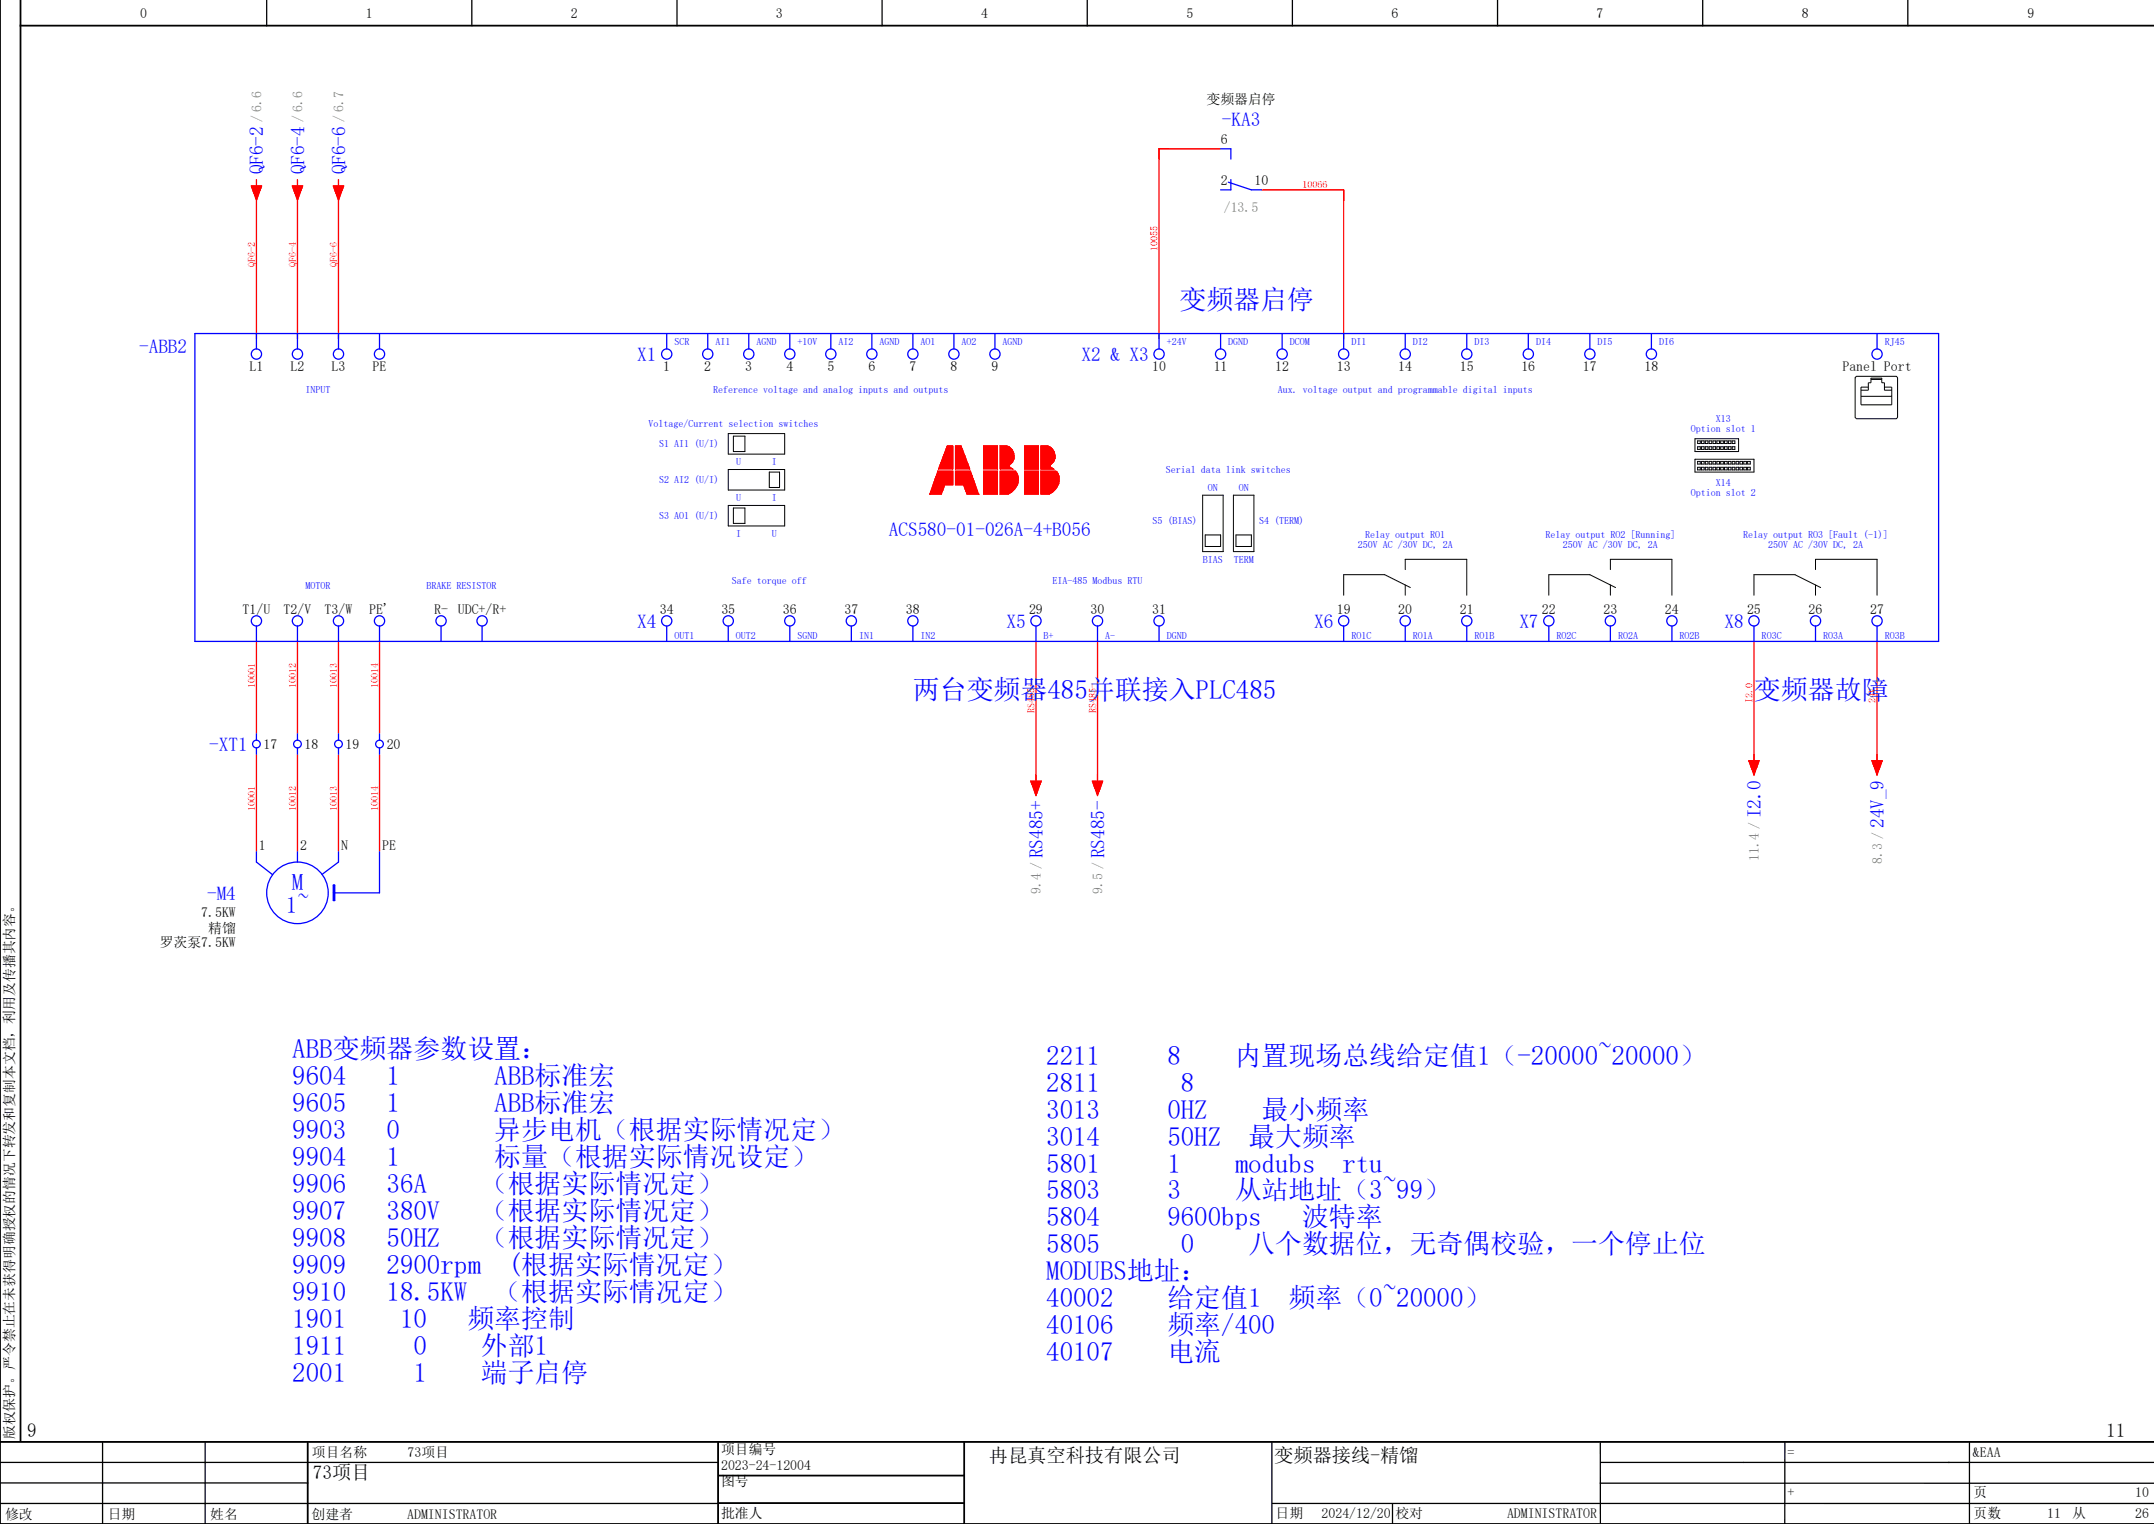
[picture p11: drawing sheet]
<svg xmlns="http://www.w3.org/2000/svg" width="420mm" height="297mm" viewBox="0 0 420 297" stroke-linecap="round" stroke-linejoin="round" font-family="sans-serif">
<g fill="none" stroke="#000" stroke-width=".25">
<path d="M52 0v5M92 0v5M132 0v5M172 0v5M212 0v5M252 0v5M292 0v5M332 0v5M372 0v5M0 293h140M0 285h140M0 289h60"/>
<path d="M20 281v16M40 281v16M248 281.1v15.9M248.1 293h171.9M271.5 293v4M312 281.2l.1 15.5M312 289l107.9 .1M348 281v15.9M384 281.2v15.6M420 285h-108"/>
</g>
<path d="M4 0v281M0 0v297h420M4 5h416M0 281h420M60 281v16M140 287.6h48M140 281v15.8M140.1 292.9h47.9M188 281v16" fill="none" stroke="#000" stroke-width=".35"/>
<g fill="none" stroke="#f00" stroke-width=".25">
<path d="M49 36.3h2l-1 2.7zM50 35v1.3M50 38v28M57 36.3h2l-1 2.7zM58 35v1.3M58 38v28M65 36.3h2l-1 2.7zM66 35v1.3M66 38v28M238 29h-12v37M246 37h16v29M50 125v18"/>
<path d="M58 125v18M66 125v18M74 125v18M202 125v28M214 125v28M342 125v24M366 125v24M50 147v19M58 147v19M66 147v19M74 147v19M201 152.3h2l-1 2.7z"/>
<path d="M213 152.3h2l-1 2.7zM341 148.2h2l-1 2.8zM365 148.2h2l-1 2.8z"/>
</g>
<g fill="none" stroke="#000" stroke-width=".19">
<path d="M361.7 73.6l.3-.3h7.7l.3 .3v7.8l-.3 .2h-7.7l-.3-.2zM362.9 76h1.4v-1.4h.5v-.9h2.1v.9h.5v1.4h1.5M362.9 77.2h6M364.3 75.4h-1.4v3.5h6v-3.5h-1.5M364.8 73.9h2.1M142 84.5h11v4h-11zM142 91.5h11v4h-11zM142 98.5h11v4h-11zM143 85h2.2v3h-2.2zM143 99h2.2v3h-2.2zM150 92h2v3h-2zM234.5 96.5h4v11h-4z"/>
<path d="M240.5 96.5h4v11h-4zM330.5 85.5h8.5v2.5h-8.5zM330.5 89.5h11.5v2.5h-11.5zM331 89.9h.5v.5h-.5zM331 91.1h.5v.5h-.5zM331 85.9h.5v.5h-.5zM331 87.1h.5v.5h-.5zM331.8 89.9h.5v.5h-.5zM331.8 91.1h.5v.5h-.5zM331.8 85.9h.5v.5h-.5zM331.8 87.1h.5v.5h-.5zM332.5 89.9h.5v.5h-.5z"/>
<path d="M332.5 91.1h.5v.5h-.5zM332.5 85.9h.5v.5h-.5zM332.5 87.1h.5v.5h-.5zM333.3 89.9h.5v.5h-.5zM333.3 91.1h.5v.5h-.5zM333.3 85.9h.5v.5h-.5zM333.3 87.1h.5v.5h-.5zM334 89.9h.5v.5h-.5zM334 91.1h.5v.5h-.5zM334 85.9h.5v.5h-.5zM334 87.1h.5v.5h-.5zM334.8 89.9h.5v.5h-.5z"/>
<path d="M334.8 91.1h.5v.5h-.5zM334.8 85.9h.5v.5h-.5zM334.8 87.1h.5v.5h-.5zM335.5 89.9h.5v.5h-.5zM335.5 91.1h.5v.5h-.5zM335.5 85.9h.5v.5h-.5zM335.5 87.1h.5v.5h-.5zM336.3 89.9h.5v.5h-.5zM336.3 91.1h.5v.5h-.5zM336.3 85.9h.5v.5h-.5zM336.3 87.1h.5v.5h-.5zM337 89.9h.5v.5h-.5z"/>
<path d="M337 91.1h.5v.5h-.5zM337 85.9h.5v.5h-.5zM337 87.1h.5v.5h-.5zM337.8 89.9h.5v.5h-.5zM337.8 91.1h.5v.5h-.5zM337.8 85.9h.5v.5h-.5zM337.8 87.1h.5v.5h-.5zM338.5 89.9h.5v.5h-.5zM338.5 91.1h.5v.5h-.5zM339.3 89.9h.5v.5h-.5zM339.3 91.1h.5v.5h-.5zM340 89.9h.5v.5h-.5z"/>
<path d="M340 91.1h.5v.5h-.5zM340.8 89.9h.5v.5h-.5zM340.8 91.1h.5v.5h-.5zM235 104.3h3v2.2h-3zM241 104.3h3v2.2h-3zM274 111v-2h12v7M274 114v2M275 114.5l-5-2.5h-8v4M314 111v-2h12v7M314 114v2M315 114.5l-5-2.5h-8v4M354 111v-2h12v7"/>
<path d="M354 114v2M355 114.5l-5-2.5h-8v4"/>
</g>
<g fill="none" stroke="#00f" stroke-width=".25">
<path d="M238 29h2v2M239.5 35.5l4.5 1.5h2M240 35v2h-2M38 65h340v60h-340zM50 65v3M58 65v3M66 65v3M74 65v3M130 65v3M138 65v3M146 65v3M154 65v3"/>
<path d="M162 65v3M170 65v3M178 65v3M186 65v3M194 65v3M226 65v3M238 65v3M250 65v3M262 65v3M274 65v3M286 65v3M298 65v3"/>
<path d="M310 65v3M322 65v3M366 65v3M50 122v3M58 122v3M66 122v3M74 122v3M86 122v3M94 122v3M130 122v3M142 122v3M154 122v3"/>
<path d="M166 122v3M178 122v3M202 122v3M214 122v3M226 122v3M262 122v3M274 122v3M286 122v3M302 122v3M314 122v3M326 122v3M342 122v3"/>
<path d="M354 122v3M366 122v3M50 143v1.3M50 145.8v1.2M58 143v1.3M58 145.8v1.2M66 143v1.3M66 145.8v1.2M74 143v1.3M74 145.8v1.2M50 166v2l3.2 2.5M58 166v2"/>
<path d="M65 172.5h.3v3h-.3zM66 166v2l-3.2 2.4M74 166v8h-9"/>
<circle cx="50" cy="69" r="1"/>
<circle cx="58" cy="69" r="1"/>
<circle cx="66" cy="69" r="1"/>
<circle cx="74" cy="69" r="1"/>
<circle cx="130" cy="69" r="1"/>
<circle cx="138" cy="69" r="1"/>
<circle cx="146" cy="69" r="1"/>
<circle cx="154" cy="69" r="1"/>
<circle cx="162" cy="69" r="1"/>
<circle cx="170" cy="69" r="1"/>
<circle cx="178" cy="69" r="1"/>
<circle cx="186" cy="69" r="1"/>
<circle cx="194" cy="69" r="1"/>
<circle cx="226" cy="69" r="1"/>
<circle cx="238" cy="69" r="1"/>
<circle cx="250" cy="69" r="1"/>
<circle cx="262" cy="69" r="1"/>
<circle cx="274" cy="69" r="1"/>
<circle cx="286" cy="69" r="1"/>
<circle cx="298" cy="69" r="1"/>
<circle cx="310" cy="69" r="1"/>
<circle cx="322" cy="69" r="1"/>
<circle cx="366" cy="69" r="1"/>
<circle cx="50" cy="121" r="1"/>
<circle cx="58" cy="121" r="1"/>
<circle cx="66" cy="121" r="1"/>
<circle cx="74" cy="121" r="1"/>
<circle cx="86" cy="121" r="1"/>
<circle cx="94" cy="121" r="1"/>
<circle cx="130" cy="121" r="1"/>
<circle cx="142" cy="121" r="1"/>
<circle cx="154" cy="121" r="1"/>
<circle cx="166" cy="121" r="1"/>
<circle cx="178" cy="121" r="1"/>
<circle cx="202" cy="121" r="1"/>
<circle cx="214" cy="121" r="1"/>
<circle cx="226" cy="121" r="1"/>
<circle cx="262" cy="121" r="1"/>
<circle cx="274" cy="121" r="1"/>
<circle cx="286" cy="121" r="1"/>
<circle cx="302" cy="121" r="1"/>
<circle cx="314" cy="121" r="1"/>
<circle cx="326" cy="121" r="1"/>
<circle cx="342" cy="121" r="1"/>
<circle cx="354" cy="121" r="1"/>
<circle cx="366" cy="121" r="1"/>
<circle cx="50" cy="145" r=".75"/>
<circle cx="58" cy="145" r=".75"/>
<circle cx="66" cy="145" r=".75"/>
<circle cx="74" cy="145" r=".75"/>
<circle cx="58" cy="174" r="6"/>
</g>
<g fill="#f00" stroke="#f00" stroke-width=".19">
<path d="M186.3 91.8h2.9l1.6 4.5h-2.3l-.6-1.8h-1.6z"/>
<path d="M184.7 86.9h1.1v4.5h-2.8z"/>
<path d="M191.8 91.8h2.7v4.5h-2.7z"/>
<path d="M191.8 86.9h2.7v4.5h-2.7z"/>
<path d="M195 91.8h2.9a2.82 2.82 0 0 1 .2 3.3 2.82 2.82 0 0 1-3.1 1.2z"/>
<path d="M195 86.9h1.4a2.07 2.07 0 0 1 .4 3.6v.5l.7 .4h-2.5z"/>
<path d="M186.3 86.9h1.1l1.7 4.5h-2.8z"/>
<path d="M203 91.8h2.9a2.82 2.82 0 0 1 .2 3.3 2.82 2.82 0 0 1-3.1 1.2z"/>
<path d="M199.8 91.8h2.7v4.5h-2.7z"/>
<path d="M199.8 86.9h2.7v4.5h-2.7z"/>
<path d="M203 86.9h1.3a2.07 2.07 0 0 1 .5 3.7v.4l.6 .4h-2.4z"/>
<path d="M182.9 91.8h2.9v2.7h-1.6l-.7 1.8h-2.2z"/>
<path d="M341 148.2h2l-1 2.8z"/>
<path d="M365 148.2h2l-1 2.8z"/>
<path d="M201 152.3h2l-1 2.7z"/>
<path d="M213 152.3h2l-1 2.7z"/>
<path d="M49 36.3h2l-1 2.7z"/>
<path d="M57 36.3h2l-1 2.7z"/>
<path d="M65 36.3h2l-1 2.7z"/>
</g>
<g fill="none" stroke="#f00" stroke-width=".19">
<path d="M181.3 96.3h.1M182.9 91.8h2.9v2.7h-1.6l-.7 1.8h-2.2zM184.7 86.9h1.1v4.5h-2.8zM186.3 91.8h2.9l1.6 4.5h-2.3l-.6-1.8h-1.6zM186.3 86.9h1.1l1.7 4.5h-2.8zM190.8 96.3h.1M191.8 91.8h2.7v4.5h-2.7zM191.8 86.9h2.7v4.5h-2.7zM195 91.8h2.9a2.82 2.82 0 0 1 .2 3.3 2.82 2.82 0 0 1-3.1 1.2zM195 86.9h1.4a2.07 2.07 0 0 1 .4 3.6v.5l.7 .4h-2.5zM199.8 91.8h2.7v4.5h-2.7zM199.8 86.9h2.7v4.5h-2.7z"/>
<path d="M203 91.8h2.9a2.82 2.82 0 0 1 .2 3.3 2.82 2.82 0 0 1-3.1 1.2zM203 86.9h1.3a2.07 2.07 0 0 1 .5 3.7v.4l.6 .4h-2.4z"/>
</g>
<path d="M65 172.5h.3v3h-.3z" fill="#00f" stroke="#00f" stroke-width=".19"/>
<g font-size="5.3" fill="#00f">
<text x="230" y="60.3">变频器启停</text>
<text x="178" y="136.3">两台变频器485并联接入PLC485</text>
<text x="342" y="136.3">变频器故障</text>
<text x="57" y="206.3">ABB变频器参数设置：</text>
<text x="204" y="207.5">2211</text>
<text x="227.6" y="207.5">8</text>
<text x="240.8" y="207.5">内置现场总线给定值1（-20000~20000）</text>
<text x="57" y="211.5">9604</text>
<text x="75.4" y="211.5">1</text>
<text x="96.4" y="211.5">ABB标准宏</text>
<text x="204" y="212.8">2811</text>
<text x="230.3" y="212.8">8</text>
<text x="57" y="216.8">9605</text>
<text x="75.4" y="216.8">1</text>
<text x="96.4" y="216.8">ABB标准宏</text>
<text x="204" y="218">3013</text>
<text x="227.6" y="218">0HZ</text>
<text x="246" y="218">最小频率</text>
<text x="57" y="222">9903</text>
<text x="57" y="227.3">9904</text>
<text x="75.4" y="222">0</text>
<text x="75.4" y="227.3">1</text>
<text x="96.4" y="222">异步电机（根据实际情况定）</text>
<text x="96.4" y="227.3">标量（根据实际情况设定）</text>
<text x="204" y="223.3">3014</text>
<text x="227.6" y="223.3">50HZ</text>
<text x="243.4" y="223.3">最大频率</text>
<text x="57" y="232.5">9906</text>
<text x="75.4" y="232.5">36A</text>
<text x="93.8" y="232.5">（根据实际情况定）</text>
<text x="204" y="228.5">5801</text>
<text x="204" y="233.8">5803</text>
<text x="227.6" y="228.5">1</text>
<text x="227.6" y="233.8">3</text>
<text x="240.8" y="228.5">modubs</text>
<text x="240.8" y="233.8">从站地址（3~99）</text>
<text x="261.8" y="228.5">rtu</text>
<text x="57" y="237.8">9907</text>
<text x="75.4" y="237.8">380V</text>
<text x="93.8" y="237.8">（根据实际情况定）</text>
<text x="204" y="239">5804</text>
<text x="227.6" y="239">9600bps</text>
<text x="253.9" y="239">波特率</text>
<text x="57" y="243">9908</text>
<text x="75.4" y="243">50HZ</text>
<text x="93.8" y="243">（根据实际情况定）</text>
<text x="204" y="244.3">5805</text>
<text x="230.3" y="244.3">0</text>
<text x="243.4" y="244.3">八个数据位，无奇偶校验，一个停止位</text>
<text x="57" y="248.3">9909</text>
<text x="75.4" y="248.3">2900rpm</text>
<text x="99" y="248.3">(根据实际情况定）</text>
<text x="204" y="249.5">MODUBS地址：</text>
<text x="57" y="253.5">9910</text>
<text x="75.4" y="253.5">18.5KW</text>
<text x="96.4" y="253.5">（根据实际情况定）</text>
<text x="204" y="254.8">40002</text>
<text x="227.6" y="254.8">给定值1</text>
<text x="251.3" y="254.8">频率（0~20000）</text>
<text x="57" y="258.8">1901</text>
<text x="78" y="258.8">10</text>
<text x="91.1" y="258.8">频率控制</text>
<text x="204" y="260">40106</text>
<text x="227.6" y="260">频率/400</text>
<text x="57" y="264">1911</text>
<text x="57" y="269.3">2001</text>
<text x="80.6" y="264">0</text>
<text x="80.6" y="269.3">1</text>
<text x="93.8" y="264">外部1</text>
<text x="93.8" y="269.3">端子启停</text>
<text x="204" y="265.3">40107</text>
<text x="227.6" y="265.3">电流</text>
</g>
<g font-size="4.5" fill="#00f">
<text x="56.9" y="173.4">M</text>
<text x="55.8" y="177.9">1~</text>
</g>
<g font-size="3.7" fill="#00f">
<text x="238.2" y="24.5">-KA3</text>
<text x="51.3" y="34" transform="rotate(-90 51.3 34)">QF6-2</text>
<text x="59.3" y="34" transform="rotate(-90 59.3 34)">QF6-4</text>
<text x="67.3" y="34" transform="rotate(-90 67.3 34)">QF6-6</text>
<text x="27.1" y="68.7">-ABB2</text>
<text x="124.3" y="70.3">X1</text>
<text x="210.9" y="70.3">X2 &amp; X3</text>
<text x="173.3" y="104.5">ACS580-01-026A-4+B056</text>
<text x="124.3" y="122.3">X4</text>
<text x="196.2" y="122.3">X5</text>
<text x="256.3" y="122.3">X6</text>
<text x="296.3" y="122.3">X7</text>
<text x="336.3" y="122.3">X8</text>
<text x="40.8" y="146.3">-XT1</text>
<text x="343.3" y="159.5" transform="rotate(-90 343.3 159.5)">I2.0</text>
<text x="367.3" y="161.4" transform="rotate(-90 367.3 161.4)">24V_9</text>
<text x="203.3" y="167.3" transform="rotate(-90 203.3 167.3)">RS485+</text>
<text x="215.3" y="167.3" transform="rotate(-90 215.3 167.3)">RS485-</text>
<text x="40.4" y="175.3">-M4</text>
</g>
<g font-size="3.7">
<text x="5.3" y="280">9</text>
<text x="410.7" y="280">11</text>
<text x="192.8" y="285">冉昆真空科技有限公司</text>
<text x="248.5" y="284.9">变频器接线-精馏</text>
<text x="61" y="288.2">73项目</text>
</g>
<g font-size="2.7">
<text x="27.3" y="3.6">0</text>
<text x="71.3" y="3.6">1</text>
<text x="111.3" y="3.6">2</text>
<text x="151.3" y="3.6">3</text>
<text x="191.3" y="3.6">4</text>
<text x="231.3" y="3.6">5</text>
<text x="271.3" y="3.5">6</text>
<text x="311.3" y="3.5">7</text>
<text x="351.3" y="3.5">8</text>
<text x="395.3" y="3.5">9</text>
<text x="235.2" y="20.3">变频器启停</text>
<text x="238" y="28">6</text>
<text x="238" y="36">2</text>
<text x="244.6" y="36">10</text>
<text x="48.7" y="72.3">L1</text>
<text x="56.7" y="72.3">L2</text>
<text x="64.7" y="72.3">L3</text>
<text x="72.6" y="72.3">PE</text>
<text x="129.3" y="72.3">1</text>
<text x="137.3" y="72.3">2</text>
<text x="145.3" y="72.3">3</text>
<text x="153.3" y="72.3">4</text>
<text x="161.3" y="72.3">5</text>
<text x="169.3" y="72.3">6</text>
<text x="177.3" y="72.3">7</text>
<text x="185.3" y="72.3">8</text>
<text x="193.3" y="72.3">9</text>
<text x="224.6" y="72.3">10</text>
<text x="236.7" y="72.3">11</text>
<text x="248.7" y="72.3">12</text>
<text x="260.6" y="72.3">13</text>
<text x="272.6" y="72.3">14</text>
<text x="284.7" y="72.3">15</text>
<text x="296.7" y="72.3">16</text>
<text x="308.6" y="72.3">17</text>
<text x="320.6" y="72.3">18</text>
<text x="359.3" y="72.3">Panel Port</text>
<text x="47.3" y="119.6">T1/U</text>
<text x="55.3" y="119.6">T2/V</text>
<text x="63.3" y="119.6">T3/W</text>
<text x="72" y="119.6">PE'</text>
<text x="84.7" y="119.6">R-</text>
<text x="89.3" y="119.6">UDC+/R+</text>
<text x="128.6" y="119.6">34</text>
<text x="140.7" y="119.6">35</text>
<text x="152.7" y="119.6">36</text>
<text x="164.6" y="119.6">37</text>
<text x="176.6" y="119.6">38</text>
<text x="200.7" y="119.6">29</text>
<text x="212.6" y="119.6">30</text>
<text x="224.6" y="119.6">31</text>
<text x="260.6" y="119.6">19</text>
<text x="272.6" y="119.6">20</text>
<text x="284.7" y="119.6">21</text>
<text x="300.6" y="119.6">22</text>
<text x="312.7" y="119.6">23</text>
<text x="324.7" y="119.6">24</text>
<text x="340.6" y="119.6">25</text>
<text x="352.7" y="119.6">26</text>
<text x="364.6" y="119.6">27</text>
<text x="51.4" y="146">17</text>
<text x="59.4" y="146">18</text>
<text x="67.4" y="146">19</text>
<text x="75.4" y="146">20</text>
<text x="50.5" y="165.6">1</text>
<text x="58.5" y="165.6">2</text>
<text x="66.5" y="165.6">N</text>
<text x="74.5" y="165.6">PE</text>
<text x="39.3" y="178.6">7.5KW</text>
<text x="31.1" y="184.6">罗茨泵7.5KW</text>
<text x="40.6" y="181.9">精馏</text>
<text x="2.8" y="280.5" transform="rotate(-90 2.8 280.5)">版权保护。严令禁止在未获得明确授权的情况下转发和复制本文档，利用及传播其内容。</text>
<text x="60.8" y="284">项目名称</text>
<text x="79.5" y="284">73项目</text>
<text x="140.6" y="286.5">2023-24-12004</text>
<text x="140.6" y="283.4">项目编号</text>
<text x="348.5" y="284">=</text>
<text x="384.7" y="284">&amp;EAA</text>
<text x="140.6" y="289.7">图号</text>
<text x="348.5" y="291.8">+</text>
<text x="384.8" y="291.8">页</text>
<text x="416.3" y="291.8">10</text>
<text x="1" y="296">修改</text>
<text x="21" y="296">日期</text>
<text x="41" y="296">姓名</text>
<text x="60.8" y="296">创建者</text>
<text x="79.4" y="296">ADMINISTRATOR</text>
<text x="140.6" y="295.8">批准人</text>
<text x="248.7" y="295.8">日期</text>
<text x="257.7" y="295.8">2024/12/20</text>
<text x="272.1" y="295.8">校对</text>
<text x="293.9" y="295.8">ADMINISTRATOR</text>
<text x="384.8" y="295.8">页数</text>
<text x="399.2" y="295.8">11</text>
<text x="404" y="295.8">从</text>
<text x="416.3" y="295.8">26</text>
</g>
<g font-size="2.7" fill="#7ca552">
<text x="51" y="23.8" transform="rotate(-90 51 23.8)">/ 6.6</text>
<text x="59" y="23.8" transform="rotate(-90 59 23.8)">/ 6.6</text>
<text x="67" y="23.8" transform="rotate(-90 67 23.8)">/ 6.7</text>
<text x="238.6" y="41.3">/13.5</text>
<text x="343" y="167.8" transform="rotate(-90 343 167.8)">11.4 /</text>
<text x="367" y="168.3" transform="rotate(-90 367 168.3)">8.3 /</text>
<text x="203" y="174.2" transform="rotate(-90 203 174.2)">9.4 /</text>
<text x="215" y="174.2" transform="rotate(-90 215 174.2)">9.5 /</text>
</g>
<g font-size="2" fill="#f00">
<text x="254" y="36.7">10066</text>
<text x="49.7" y="52" transform="rotate(-90 49.7 52)">QF6-2</text>
<text x="57.7" y="52" transform="rotate(-90 57.7 52)">QF6-4</text>
<text x="65.7" y="52" transform="rotate(-90 65.7 52)">QF6-6</text>
<text x="225.7" y="49" transform="rotate(-90 225.7 49)">10055</text>
<text x="49.7" y="134" transform="rotate(-90 49.7 134)">10001</text>
<text x="57.7" y="134" transform="rotate(-90 57.7 134)">10012</text>
<text x="65.7" y="134" transform="rotate(-90 65.7 134)">10013</text>
<text x="73.7" y="134" transform="rotate(-90 73.7 134)">10014</text>
<text x="341.7" y="137" transform="rotate(-90 341.7 137)">I2.0</text>
<text x="365.7" y="137" transform="rotate(-90 365.7 137)">24V</text>
<text x="201.7" y="139" transform="rotate(-90 201.7 139)">RS485+</text>
<text x="213.7" y="139" transform="rotate(-90 213.7 139)">RS485-</text>
<text x="49.7" y="158" transform="rotate(-90 49.7 158)">10001</text>
<text x="57.7" y="158" transform="rotate(-90 57.7 158)">10012</text>
<text x="65.7" y="158" transform="rotate(-90 65.7 158)">10013</text>
<text x="73.7" y="158" transform="rotate(-90 73.7 158)">10014</text>
</g>
<g font-size="2" fill="#00f">
<text x="131.5" y="67.2">SCR</text>
<text x="139.5" y="67.2">AI1</text>
<text x="147.5" y="67.2">AGND</text>
<text x="155.5" y="67.2">+10V</text>
<text x="163.5" y="67.2">AI2</text>
<text x="171.5" y="67.2">AGND</text>
<text x="179.5" y="67.2">AO1</text>
<text x="187.5" y="67.2">AO2</text>
<text x="195.5" y="67.2">AGND</text>
<text x="227.5" y="67.2">+24V</text>
<text x="239.5" y="67.2">DGND</text>
<text x="251.5" y="67.2">DCOM</text>
<text x="263.5" y="67.2">DI1</text>
<text x="275.5" y="67.2">DI2</text>
<text x="287.5" y="67.2">DI3</text>
<text x="299.5" y="67.2">DI4</text>
<text x="311.5" y="67.2">DI5</text>
<text x="323.5" y="67.2">DI6</text>
<text x="367.5" y="67.2">RJ45</text>
<text x="59.6" y="76.7">INPUT</text>
<text x="139.1" y="76.7">Reference voltage and analog inputs and outputs</text>
<text x="249.1" y="76.7">Aux. voltage output and programmable digital inputs</text>
<text x="126.4" y="83.2">Voltage/Current selection switches</text>
<text x="334.5" y="82.3">X13</text>
<text x="128.6" y="87.2">S1 AI1 (U/I)</text>
<text x="329.7" y="84.2">Option slot 1</text>
<text x="128.6" y="94.2">S2 AI2 (U/I)</text>
<text x="143.5" y="90.7">U</text>
<text x="150.5" y="90.7">I</text>
<text x="227.3" y="92.2">Serial data link switches</text>
<text x="235.5" y="95.7">ON</text>
<text x="241.5" y="95.7">ON</text>
<text x="334.5" y="94.7">X14</text>
<text x="128.6" y="101.2">S3 AO1 (U/I)</text>
<text x="143.5" y="97.7">U</text>
<text x="150.5" y="97.7">I</text>
<text x="329.7" y="96.6">Option slot 2</text>
<text x="143.5" y="104.7">I</text>
<text x="150.5" y="104.7">U</text>
<text x="224.7" y="102.2">S5 (BIAS)</text>
<text x="245.5" y="102.2">S4 (TERM)</text>
<text x="264.7" y="106.7">250V AC /30V DC, 2A</text>
<text x="266.2" y="104.8">Relay output RO1</text>
<text x="301.3" y="104.8">Relay output RO2 [Running]</text>
<text x="304.7" y="106.7">250V AC /30V DC, 2A</text>
<text x="339.9" y="104.8">Relay output RO3 [Fault (-1)]</text>
<text x="344.7" y="106.7">250V AC /30V DC, 2A</text>
<text x="142.7" y="113.7">Safe torque off</text>
<text x="205.2" y="113.7">EIA-485 Modbus RTU</text>
<text x="234.5" y="109.7">BIAS</text>
<text x="240.6" y="109.7">TERM</text>
<text x="59.6" y="114.7">MOTOR</text>
<text x="83.2" y="114.7">BRAKE RESISTOR</text>
<text x="131.5" y="124.5">OUT1</text>
<text x="143.5" y="124.5">OUT2</text>
<text x="155.5" y="124.5">SGND</text>
<text x="167.5" y="124.5">IN1</text>
<text x="179.5" y="124.5">IN2</text>
<text x="203.5" y="124.5">B+</text>
<text x="215.5" y="124.5">A-</text>
<text x="227.5" y="124.5">DGND</text>
<text x="263.5" y="124.5">RO1C</text>
<text x="275.5" y="124.5">RO1A</text>
<text x="287.5" y="124.5">RO1B</text>
<text x="303.5" y="124.5">RO2C</text>
<text x="315.5" y="124.5">RO2A</text>
<text x="327.5" y="124.5">RO2B</text>
<text x="343.5" y="124.5">RO3C</text>
<text x="355.5" y="124.5">RO3A</text>
<text x="367.5" y="124.5">RO3B</text>
</g>
</svg>
